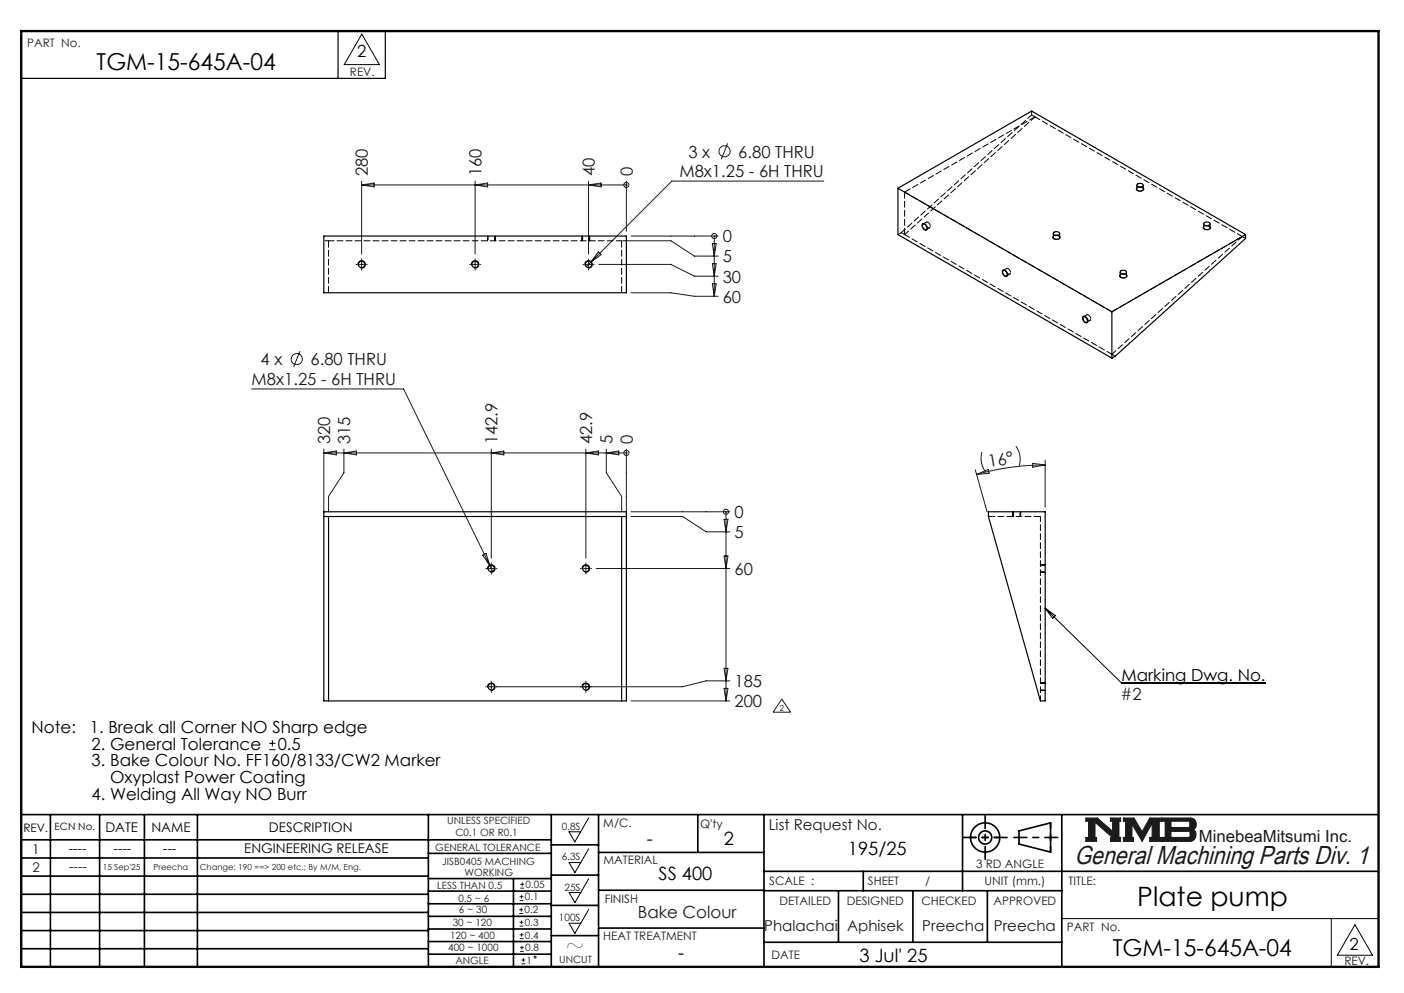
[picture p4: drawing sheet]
<svg xmlns="http://www.w3.org/2000/svg" width="297mm" height="210mm" viewBox="0 0 297 210" stroke-linecap="round" stroke-linejoin="round" font-family="sans-serif">
<g fill="none" stroke="#000" stroke-width=".35">
<path d="M4.5 172.3h287.1M4.5 177.6h112.1M10.7 172.3v32.2M21.1 172.3v32.2M30.5 172.3v32.2M41.8 172.3v32.2M90.6 172.3v32.2M116.6 172.3v32.2M116.6 178.7h10M126.6 172.3v32.2M147.6 172.3v8M161.6 172.3v32.2"/>
<path d="M203.6 172.3v16.1M215.6 175.7l6.6-1.7v6.2l-6.6-1.7zM224.6 172.3v32.2M4.5 185.3h86.1M4.5 181.4h86.1M4.5 189.1h86.1M4.5 193h86.1M4.5 196.8h86.1M90.6 199.1h26M90.6 193.8h26M90.6 188.5h26M90.6 191.1h26"/>
<path d="M90.6 180.5h26M90.6 185.8h26M90.6 196.5h26M108.6 185.8v18.5M116.6 185.1h10M116.6 191.5h10M116.6 197.9h10M126.6 196.3h35M126.6 188.3h35M126.6 180.3h35M161.6 184.3h130M161.6 199.3h63"/>
<path d="M161.6 188.4h63M177.4 188.4v10.9M182.6 184.3v4.1M193.1 188.4v10.9M208.9 188.4v10.9M4.5 200.6h86.1M90.6 201.8h26"/>
<circle cx="208.4" cy="177.1" r="3.1"/>
<circle cx="208.4" cy="177.1" r="1.39"/>
</g>
<path d="M229.7 173h2.4l3.3 2.8v-2.1h-.5v-.7h2.2v.7h-.4v3.4h.4v.8h-2.2v-.8h.4l-3.7-3.2v3.2h.4v.8h-2.3v-.8h.6v-3.4h-.6zM237.6 173h2.3l1.7 2.9 1.6-2.9h2.5v.7h-.5v3.4h.5v.8h-2.5v-.8h.5v-3l-2.1 3.8-2.1-3.6v2.9h.3v.7h-2.2v-.8h.5v-3.4h-.5zM245.9 173h6a1.34 1.34 0 0 1 1.1 1 1.34 1.34 0 0 1-.6 1.5 1.33 1.33 0 0 1 .5 1.4 1.33 1.33 0 0 1-1.2 1h-5.8v-.8h.6v-3.4h-.6zM247.7 173.7h3.8l.2 .2v.8l-.3 .3h-3.7zM247.7 175.8h3.8l.2 .3v.7l-.3 .3h-3.7z" fill="none" stroke="#191924" stroke-width=".21"/>
<path d="M76.5 7.2l3.8 6.5h-7.5zM124.5 173l-2.9 5-1.2-2.1h2.4M124.5 179.5l-2.9 5.1-1.2-2.2h2.4M124.5 185.8l-2.9 5.1-1.2-2.1h2.4M124.5 192.3l-2.9 5.1-1.2-2.1h2.4M224.6 194.3h67M281.6 194.3v10.2M286.6 195.6l3.7 6.4h-7.4z" fill="none" stroke="#000" stroke-width=".21"/>
<path d="M4.5 6.6h287.1" fill="none" stroke="#000" stroke-width=".21" stroke-dasharray="6.3 1.3 1.3 1.3" stroke-dashoffset="1.9"/>
<path d="M71.5 6.6v10M81.5 6.6v10h-77" fill="none" stroke="#000" stroke-width=".25"/>
<path d="M205.3 177.1h6.2M222.2 174v6.2" fill="none" stroke="#000" stroke-width=".35" stroke-dasharray="15.2 1.3 1.3 1.3" stroke-dashoffset="14.1"/>
<path d="M203.8 177.1h9.2M208.4 172.5v9.2M214.5 177.1h9.3" fill="none" stroke="#000" stroke-width=".35" stroke-dasharray="15.2 1.3 1.3 1.3" stroke-dashoffset="12.5"/>
<path d="M4.5 6.6h287.1v197.9h-287.1z" fill="none" stroke="#000" stroke-width=".5"/>
<path d="M229.7 173v.7h.6v3.4h-.6v.8h2.3v-.8h-.4v-3.2l3.7 3.2h-.4v.8h2.2v-.8h-.4v-3.4h.4v-.7h-2.2v.7h.5v2.1l-3.3-2.8zM237.6 173v.7h.5v3.4h-.5v.8h2.2v-.7h-.3v-2.9l2.1 3.6 2.1-3.8v3h-.5v.8h2.5v-.8h-.5v-3.4h.5v-.7h-2.5l-1.6 2.9-1.7-2.9zM247.7 175.8h3.8l.2 .3v.7l-.3 .3h-3.7zM245.9 173v.7h.6v3.4h-.6v.8h6.3l.5-.5 .3-.8-.1-.7-.5-.4a1.34 1.34 0 0 0 .6-1.5 1.34 1.34 0 0 0-1.1-1zM247.7 173.7h3.7l.3 .2v.9l-.3 .2h-3.7z" fill-rule="evenodd" fill="#191924"/>
<g fill="none" stroke="#191924" stroke-width=".21">
<path d="M76.5 39.1h56M76.5 38.3v15.4M76.5 39.1l2.6-.4v.8zM100.5 38.3v15.4M100.5 39.1l2.6-.4v.8zM124.5 38.3v15.4M124.5 39.1l2.6-.4v.8zM132.5 39.1h.1M132.5 38.3v10.6M153.9 30.3l-1.3 3.4M174.3 38.3h-32.2l-18.1 18.1M76 55.9h1"/>
<path d="M76.5 55.4v1M100 55.9h1M100.5 55.4v1M124 55.9h1M124.5 55.4v1M126.6 53.3l.5 .6-2.1 1.5zM126.7 55.9h15.2l5 2.5h5M132.5 50.9h9.4l5 3.3h5M133.5 49.9h18.4M150.7 51.5h.8l-.4 2.7zM150.7 55.8h.8l-.4 2.6zM151.1 49.9h.1"/>
<path d="M151.1 49.9v12.8M63.5 74.3l-1.4 3.3M133.5 61.9h8.4l5 .8h5M150.7 60h.8l-.4 2.7zM53.2 82.3h32.2l18.8 38.5M68.5 95.8h64M68.5 95v13.2M68.5 95.8l2.6-.4v.8zM72.7 95v5l-3.2 5v3.2M72.7 95.8l2.7-.4v.8zM103.9 95v23.1M103.9 95.8l2.7-.4v.8z"/>
<path d="M123.9 95v23.1M123.9 95.8l2.7-.4v.8zM128.3 95v5l3.2 5v3.2M128.3 95.8l2.6-.4v.8zM132.5 95.8h.1M132.5 95v13.2M206.3 99.4l2.5 8.9M207.7 95.6a4.7 4.7 0 0 0 .7 4.1M214.9 94.3a4.7 4.7 0 0 1 .7 4.2M218.4 98l2.7 .3-2.6 .5zM221.1 98.3a53.4 53.4 0 0 0-14.5 2M221.1 97.3v9.9"/>
<path d="M102.1 117.4l.7-.3 .8 2.5zM103.9 119.7v1M123.9 119.7v1M133.5 108.2h20.9M133.5 109.2h10.9l5 3.3h5M153.2 109.8h.8l-.4 2.7zM153.2 117.6h.8l-.4 2.6zM153.6 108.2h.1M153.6 108.2v40M206.6 100.3l2.4-1 .2 .8zM103.4 120.2h1M123.4 120.2h1"/>
<path d="M126.1 120.2h28.3M103.4 145.2h1M103.9 144.7v1M123.9 144.7v1M133.5 148.2h20.9M153.2 141.3h.8l-.4 2.7zM153.2 145.6h.8l-.4 2.6zM154.4 144h-5l-5 1.2h-39.5M165.4 147.8l1.8 2.8h-3.7zM109.9 193.2h.8M109.9 192.4h.8M109.9 195.9h.8"/>
<path d="M109.9 195h.8M109.9 190.4h.8M109.9 189.6h.8M109.9 198.5h.8M109.9 197.7h.8M110.1 187.8h.8M110.1 187h.8M110.3 192v.8M110.3 194.6v.9M110.3 189.2v.8M110.3 197.3v.8M110.4 200v.8"/>
<path d="M110.5 186.6v.8M110 201.2h.8M110 200.4h.8M110.3 203.8h.8M110.3 203h.8M110.7 202.6v.8"/>
<circle cx="132.5" cy="39.1" r=".54"/>
<circle cx="153.3" cy="32" r="1.18"/>
<circle cx="151.1" cy="49.9" r=".54"/>
<circle cx="62.8" cy="76" r="1.18"/>
<circle cx="132.5" cy="95.8" r=".54"/>
<circle cx="153.6" cy="108.2" r=".54"/>
<circle cx="113.2" cy="202.4" r=".2"/>
</g>
<g fill="none" stroke="#000" stroke-width=".21">
<path d="M240.5 39.8a.85 .85 0 0 1 1.4 .3 .9 .9 0 0 1-1.5-.2zM75.7 56.1a.8 .8 0 0 1 .7-1 .8 .8 0 0 1 .9 .9 .8 .8 0 0 1-1 .7M99.7 56.1a.8 .8 0 0 1 .7-1 .8 .8 0 0 1 .9 .9 .8 .8 0 0 1-1 .7M103.1 49.9v1M104.7 49.9v1M123.1 49.9v1M123.7 56.1a.8 .8 0 0 1 .7-1 .8 .8 0 0 1 .9 .9 .8 .8 0 0 1-1 .7M124.7 49.9v1M195.2 47.3a.83 .83 0 0 1 .8 .5 .83 .83 0 0 1-.1 .9 1.01 1.01 0 0 1-.7-1.4zM212.1 57.1a.83 .83 0 0 1 .9 .5 .83 .83 0 0 1-.1 .9 1.01 1.01 0 0 1-.8-1.4zM222.8 50a.85 .85 0 0 1 1.4 .3 .9 .9 0 0 1-1.5-.2zM236.9 58.1a.85 .85 0 0 1 1.5 .4 .9 .9 0 0 1-1.6-.2z"/>
<path d="M254.6 47.9a.85 .85 0 0 1 1.5 .4 .9 .9 0 0 1-1.6-.2zM229.1 66.9a.83 .83 0 0 1 .9 .5 .83 .83 0 0 1-.2 .9 1.01 1.01 0 0 1-.7-1.4zM214.3 108.2v1M215.9 108.2v1M220.1 119.4h1M103.2 120.4a.8 .8 0 0 1 .7-1 .8 .8 0 0 1 .8 .9 .8 .8 0 0 1-1 .7M123.2 120.4a.8 .8 0 0 1 .7-1 .8 .8 0 0 1 .8 .9 .8 .8 0 0 1-1 .7M220.1 121h1M221.1 128.6l16.2 15.9h30.4M221.1 128.6l2.2 1.6-.6 .6zM56.9 158.5h1.4M56.9 157.2h1.4"/>
<path d="M57.6 156.5v1.4M103.2 145.4a.8 .8 0 0 1 .7-1 .8 .8 0 0 1 .8 .9 .8 .8 0 0 1-1 .7M123.2 145.4a.8 .8 0 0 1 .7-1 .8 .8 0 0 1 .8 .9 .8 .8 0 0 1-1 .7M220.1 144.4h1M220.1 146h1"/>
</g>
<g fill="none" stroke="#191924" stroke-width=".21" stroke-dasharray="15.2 1.3 1.3 1.3">
<path d="M75.5 55.9h-.2M76.5 54.9v-.2M76.5 56.9v.2M77.5 55.9h.2M99.5 55.9h-.2M100.5 54.9v-.2M100.5 56.9v.2M101.5 55.9h.2M123.5 55.9h-.2M124.5 54.9v-.2M124.5 56.9v.2M125.5 55.9h.2"/>
<path d="M103.9 119.2v-.1M123.9 119.2v-.1M102.9 120.2h-.1M103.9 121.2v.2M104.9 120.2h.2M122.9 120.2h-.1M123.9 121.2v.2M124.9 120.2h.2M102.9 145.2h-.1M103.9 144.2v-.1M103.9 146.2v.2M104.9 145.2h.2"/>
<path d="M122.9 145.2h-.1M123.9 144.2v-.1M123.9 146.2v.2M124.9 145.2h.2"/>
</g>
<g fill="none" stroke="#000" stroke-width=".25">
<path d="M189.9 39.8v9.8l45.3 26.1M189.9 39.8l45.3 26.1M189.9 39.8l28.3-16.3 45.3 26.1M240.6 39a.75 .75 0 0 1 1.2 .3 .77 .77 0 0 1-1.3-.2zM68.5 49.9h64v12h-64zM195.2 47.4a.67 .67 0 0 1 .7 .4 .67 .67 0 0 1-.1 .8 .89 .89 0 0 1-.6-1.2zM212.2 57.2a.67 .67 0 0 1 .7 .4 .67 .67 0 0 1-.1 .8 .89 .89 0 0 1-.6-1.2zM222.9 49.2a.75 .75 0 0 1 1.2 .3 .77 .77 0 0 1-1.3-.2zM237 57.4a.75 .75 0 0 1 1.3 .2 .77 .77 0 0 1-1.3-.1zM254.7 47.1a.75 .75 0 0 1 1.3 .3 .77 .77 0 0 1-1.4-.1zM263.5 49.6l-28.3 16.3M263.5 49.6v.8l-27.6 24.9-.7 .4"/>
<path d="M229.1 67a.67 .67 0 0 1 .8 .4 .67 .67 0 0 1-.2 .8 .89 .89 0 0 1-.6-1.2zM235.2 65.9v9.8M68.5 108.2h64v40h-64zM68.5 109.2h64M69.5 109.2v39M131.5 109.2v39M209.1 108.2h12v40h-1l-11-39z"/>
<circle cx="76.5" cy="55.9" r=".68"/>
<circle cx="100.5" cy="55.9" r=".68"/>
<circle cx="124.5" cy="55.9" r=".68"/>
<circle cx="103.9" cy="120.2" r=".68"/>
<circle cx="123.9" cy="120.2" r=".68"/>
<circle cx="103.9" cy="145.2" r=".68"/>
<circle cx="123.9" cy="145.2" r=".68"/>
</g>
<path d="M196.8 47.8a.4 .4 0 0 1-.4 .4 .4 .4 0 0 1-.4-.4 .42 .42 0 0 1-.2-.6 .42 .42 0 0 1 .6-.1l.4 .7M213.8 57.6a.4 .4 0 0 1-.5 .4 .4 .4 0 0 1-.3-.4 .42 .42 0 0 1-.2-.6 .42 .42 0 0 1 .6-.1l.4 .7M224 50.5a.62 .62 0 0 1-.7 .1 .62 .62 0 0 1-.4-.6 .75 .75 0 0 1 1.2 .3l-.1 .2M238.1 58.6a.62 .62 0 0 1-.7 .2 .62 .62 0 0 1-.4-.6 .75 .75 0 0 1 1.3 .2l-.2 .2M241.6 40.3a.62 .62 0 0 1-.7 .1 .62 .62 0 0 1-.3-.6 .75 .75 0 0 1 1.2 .3l-.2 .2M255.8 48.4a.62 .62 0 0 1-.7 .2 .62 .62 0 0 1-.4-.6 .75 .75 0 0 1 1.3 .2l-.2 .2M69.5 61.9v-11M131.5 61.9v-11M230.7 67.4a.4 .4 0 0 1-.4 .4 .4 .4 0 0 1-.4-.4 .42 .42 0 0 1-.2-.6 .42 .42 0 0 1 .6-.1l.4 .7M209.1 109.2h11" fill="none" stroke="#000" stroke-width=".21" stroke-dasharray="1.3 .6" stroke-dashoffset="-.1"/>
<path d="M190.7 49.2l27.5-24.9M191.4 49.6l27.5-24.9M235.2 74.9l27.6-24.9M220.1 148.2v-39" fill="none" stroke="#000" stroke-width=".21" stroke-dasharray="1.3 .6" stroke-dashoffset=".2"/>
<path d="M69.5 50.9h-1M103.3 49.9v1M104.6 50.9v-1M123.3 49.9v1M124.6 50.9v-1M132.5 50.9h-1M214.4 108.2v1M215.8 109.2v-1M221.1 119.6h-1M220.1 120.9h1M220.1 145.9h1M221.1 144.6h-1" fill="none" stroke="#000" stroke-width=".21" stroke-dasharray="1.3 .6" stroke-dashoffset=".5"/>
<path d="M131.5 50.9h-62M262.8 50l-43.9-25.3M235.2 65.9l-43.8-25.3M235.2 74.9l-43.8-25.3" fill="none" stroke="#000" stroke-width=".21" stroke-dasharray="1.3 .6" stroke-dashoffset=".1"/>
<path d="M191.4 40.6l27.5-15.9M191.4 49.6v-9M262.8 50l-27.6 15.9" fill="none" stroke="#000" stroke-width=".21" stroke-dasharray="1.3 .6"/>
<g fill="none" stroke="#000" stroke-width=".21" stroke-dasharray="1.3 .6" stroke-dashoffset=".4">
<path d="M218.2 24.3v-.8M218.9 24.7l-.7-.4M240.5 39.2v.8M241.8 40v-.8M189.9 49.6l.8-.4M191.4 49.6l-.7-.4M195.9 48.6l.8-.4M196 47l-.7 .4M212.9 58.4l.7-.4M212.9 56.8l-.7 .4M222.8 49.4v.8M224.2 50.2v-.8"/>
<path d="M236.9 57.5v.9M238.3 58.4v-.9M254.6 47.3v.9M256 48.2v-.9M263.5 50.4l-.7-.4M229.9 68.2l.7-.4M229.9 66.6l-.7 .4M235.9 75.3l-.7-.4"/>
</g>
<text font-size="5.6" x="240.6" y="191.5">Plate pump</text>
<text font-size="5.5" fill="#191924" x="227.3" y="182.7">General Machining Parts Div. 1</text>
<g font-size="4.9">
<text x="20.4" y="14.8">TGM-15-645A-04</text>
<text x="119.6" y="201.6">~</text>
<text x="235.4" y="202.1">TGM-15-645A-04</text>
</g>
<g font-size="3.9">
<text x="136.9" y="178.6">-</text>
<text x="153.1" y="178.6">2</text>
<text x="179.4" y="180.7">195/25</text>
<text x="139.3" y="186">SS 400</text>
<text x="143.5" y="202.9">-</text>
<text x="181.8" y="203.4">3 Jul' 25</text>
</g>
<g font-size="3.5">
<text x="75.6" y="12.1">2</text>
<text x="237.3" y="143.9">Marking Dwg. No.</text>
<text x="6.7" y="155">Note:</text>
<text x="19" y="155">1. Break all Corner NO Sharp edge</text>
<text x="19.4" y="158.5">2. General Tolerance</text>
<text x="58.8" y="158.5">0.5</text>
<text x="19.4" y="162.1">3. Bake Colour No. FF160/8133/CW2 Marker</text>
<text x="23.3" y="165.6">Oxyplast Power Coating</text>
<text x="19.4" y="169.1">4. Welding All Way NO Burr</text>
<text x="285.5" y="200.9">2</text>
</g>
<g font-size="3.5" fill="#191924">
<text x="145.6" y="33.3">3 x</text>
<text x="156.2" y="33.3">6.80 THRU</text>
<text x="77.8" y="37.3" transform="rotate(-90 77.8 37.3)">280</text>
<text x="101.8" y="37.3" transform="rotate(-90 101.8 37.3)">160</text>
<text x="125.8" y="37.3" transform="rotate(-90 125.8 37.3)">40</text>
<text x="133.8" y="37.3" transform="rotate(-90 133.8 37.3)">0</text>
<text x="143.7" y="37.5">M8x1.25 - 6H THRU</text>
<text x="152.9" y="51.3">0</text>
<text x="152.9" y="55.5">5</text>
<text x="152.9" y="59.7">30</text>
<text x="152.9" y="64">60</text>
<text x="55.1" y="77.3">4 x</text>
<text x="65.7" y="77.3">6.80 THRU</text>
<text x="53.2" y="81.5">M8x1.25 - 6H THRU</text>
<text x="69.8" y="94" transform="rotate(-90 69.8 94)">320</text>
<text x="74.1" y="94" transform="rotate(-90 74.1 94)">315</text>
<text x="105.3" y="94" transform="rotate(-90 105.3 94)">142.9</text>
<text x="125.3" y="94" transform="rotate(-90 125.3 94)">42.9</text>
<text x="129.6" y="94" transform="rotate(-90 129.6 94)">5</text>
<text x="133.8" y="94" transform="rotate(-90 133.8 94)">0</text>
<text x="209.3" y="98.8" transform="rotate(-10 209.3 98.8)">16°</text>
<text x="155.4" y="109.6">0</text>
<text x="155.4" y="113.8">5</text>
<text x="155.4" y="121.6">60</text>
<text x="155.4" y="145.3">185</text>
<text x="155.4" y="149.6">200</text>
<text x="237" y="148">#2</text>
<text x="253.6" y="178.1">MinebeaMitsumi Inc.</text>
<text x="134.9" y="194.2">Bake Colour</text>
</g>
<g font-size="3.2" fill="#191924">
<text x="162.6" y="175.5">List Request No.</text>
<text x="161.7" y="196.8">Phalachai</text>
<text x="179.2" y="196.8">Aphisek</text>
<text x="195.1" y="196.8">Preecha</text>
<text x="210.2" y="196.8">Preecha</text>
</g>
<g font-size="2.8">
<text x="22.3" y="175.9">DATE</text>
<text x="32" y="175.9">NAME</text>
<text x="56.9" y="175.9">DESCRIPTION</text>
<text x="6.8" y="180.6">1</text>
<text x="14.5" y="180.3">----</text>
<text x="24" y="180.3">----</text>
<text x="34.5" y="180.3">---</text>
<text x="51.7" y="180.3">ENGINEERING RELEASE</text>
</g>
<g font-size="2.8" fill="#191924">
<text x="6.9" y="184.5">2</text>
<text x="14.6" y="184.2">----</text>
</g>
<g font-size="2.5" fill="#191924">
<text x="5.7" y="9.8">PART No.</text>
<text x="74" y="16">REV.</text>
<text x="127.6" y="174.8">M/C.</text>
<text x="148.1" y="175.1">Q'ty</text>
<text x="127.6" y="182.8">MATERIAL</text>
<text x="206.5" y="183.6">3 RD ANGLE</text>
<text x="127.9" y="191">FINISH</text>
<text x="162.7" y="187.2">SCALE :</text>
<text x="164.9" y="191.4">DETAILED</text>
<text x="179.1" y="191.4">DESIGNED</text>
<text x="183.6" y="187.2">SHEET</text>
<text x="194.9" y="191.4">CHECKED</text>
<text x="195.7" y="187.2">/</text>
<text x="208.3" y="187.2">UNIT (mm.)</text>
<text x="210.2" y="191.4">APPROVED</text>
<text x="226" y="187.2">TITLE:</text>
<text x="225.7" y="196.8">PART No.</text>
<text x="127.6" y="198.9">HEAT TREATMENT</text>
<text x="163.2" y="202.9">DATE</text>
<text x="284.4" y="204.1">REV.</text>
</g>
<text font-size="2.5" x="4.9" y="175.9">REV.</text>
<text font-size="2.1" x="11.6" y="175.6">ECN No.</text>
<g font-size="2.1" fill="#191924">
<text x="92.1" y="179.9">GENERAL TOLERANCE</text>
<text x="94.6" y="174.2">UNLESS SPECIFIED</text>
<text x="96.4" y="176.8">C0.1 OR R0.1</text>
<text x="118.8" y="175.5">0.8S</text>
<text x="93.5" y="182.9">JISB0405 MACHING</text>
<text x="98.2" y="185.3">WORKING</text>
<text x="118.8" y="181.9">6.3S</text>
<text x="92.5" y="187.9">LESS THAN 0.5</text>
<text x="97" y="190.7">0.5 ~ 6</text>
<text x="111" y="190.4">0.1</text>
<text x="111.2" y="187.8">0.05</text>
<text x="119.4" y="188.4">25S</text>
<text x="95.8" y="195.8">30 ~ 120</text>
<text x="97.1" y="193.1">6 ~ 30</text>
<text x="110.9" y="193.2">0.2</text>
<text x="111" y="195.9">0.3</text>
<text x="118.2" y="194.8">100S</text>
<text x="94.8" y="201.1">400 ~ 1000</text>
<text x="95.2" y="198.5">120 ~ 400</text>
<text x="96.3" y="203.9">ANGLE</text>
<text x="111" y="198.5">0.4</text>
<text x="111.1" y="201.2">0.8</text>
<text x="111.4" y="203.8">1</text>
<text x="118.3" y="203.7">UNCUT</text>
</g>
<g font-size="1.8" fill="#191924">
<text x="164.9" y="150.4">2</text>
<text x="21.7" y="184">15 Sep'25</text>
<text x="32.5" y="184">Preecha</text>
<text x="42.3" y="184">Change: 190 ==&gt; 200 etc.; By M/M, Eng.</text>
</g>
</svg>
